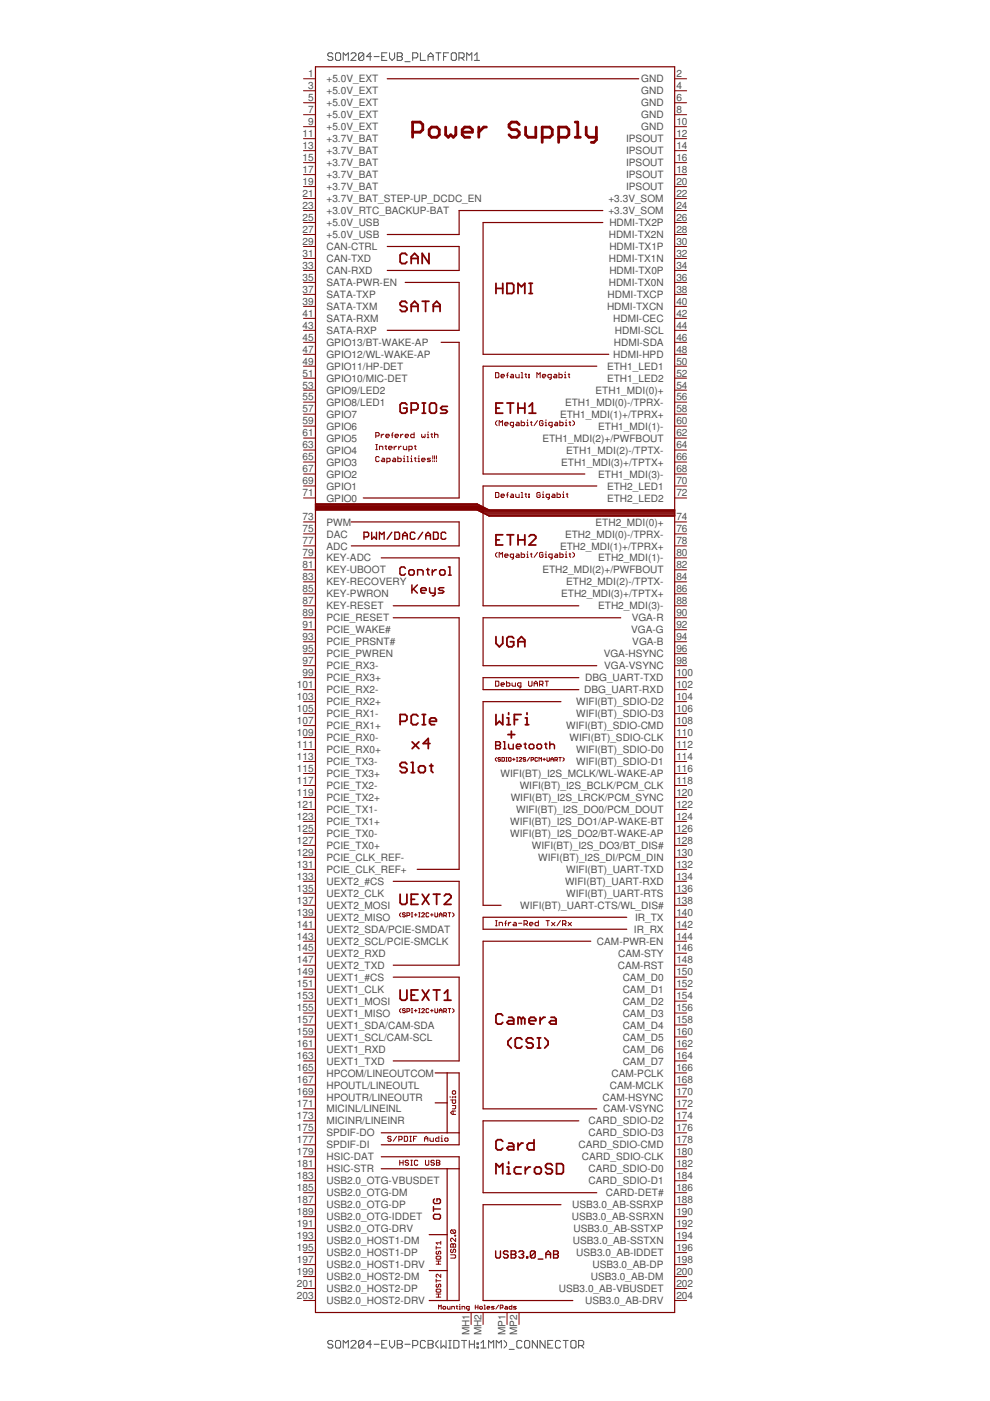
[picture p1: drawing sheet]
<svg xmlns="http://www.w3.org/2000/svg" width="210mm" height="297mm" viewBox="0 0 210 297" stroke-linecap="round" stroke-linejoin="round" font-family="sans-serif">
<g fill="none" stroke="#505050" stroke-width=".21">
<path d="M70.6 11.5l-.3-.3h-.5l-.3 .3v.2l.3 .3h.5l.3 .3v.3l-.3 .2h-.5l-.3-.2M71.4 11.2h.5l.3 .3v1.1l-.3 .2h-.5l-.3-.2v-1.1zM72.8 12.8v-1.6l.5 .5 .6-.5v1.6M74.4 11.5l.3-.3h.5l.3 .3v.2l-1.1 1.1h1.1M77.1 11.5l-.2-.3h-.6l-.3 .3v1.1M77.1 11.5v1.1l-.2 .2h-.6l-.3-.2M77.1 11.5l-1.1 1.1M78.8 12h-1.1l.8-.8v1.6M79.3 12h1.1M80.9 12h.6M82 11.2h-1.1v1.6h1.1M82.6 11.2v1.1l.5 .5 .6-.5v-1.1"/>
<path d="M84.2 11.2h.8l.3 .3v.2l-.3 .3 .3 .3v.3l-.3 .2h-.8zM84.2 12h.8M85.9 13.1h1.1M87.5 12.3h.8l.3-.3v-.5l-.3-.3h-.8v1.6M89.1 11.2v1.6h1.1M90.8 12.8v-1.1l.5-.5 .5 .5v1.1M90.8 12h1M92.4 11.2h1.1M92.9 11.2v1.6M94 12h.6M95.1 11.2h-1.1v1.6M95.7 11.5l.2-.3h.6l.3 .3v1.1l-.3 .2h-.6l-.2-.2z"/>
<path d="M97.3 12.3h.8l.3-.3v-.5l-.3-.3h-.8v1.6M97.9 12.3l.5 .5M99 12.8v-1.6l.5 .5 .5-.5v1.6M100.6 11.7l.5-.5v1.6M100.6 12.8h1.1M70.6 284.5l-.3-.3h-.5l-.3 .3v.2l.3 .3h.5l.3 .3v.3l-.3 .2h-.5l-.3-.2M71.4 284.2h.5l.3 .3v1.1l-.3 .2h-.5l-.3-.2v-1.1zM72.8 285.8v-1.6l.5 .5 .6-.5v1.6M74.4 284.5l.3-.3h.5l.3 .3v.2l-1.1 1.1h1.1M77.1 284.5l-.2-.3h-.6l-.3 .3v1.1M77.1 284.5v1.1l-.2 .2h-.6l-.3-.2M77.1 284.5l-1.1 1.1"/>
<path d="M78.8 285h-1.1l.8-.8v1.6M79.3 285h1.1M80.9 285h.6M82 284.2h-1.1v1.6h1.1M82.6 284.2v1.1l.5 .5 .6-.5v-1.1M84.2 284.2h.8l.3 .3v.2l-.3 .3 .3 .3v.3l-.3 .2h-.8zM84.2 285h.8M85.9 285h1.1M87.5 285.3h.8l.3-.3v-.5l-.3-.3h-.8v1.6M90.2 284.5l-.3-.3h-.5l-.3 .3v1.1l.3 .2h.5l.3-.2M90.8 284.2h.8l.2 .3v.2l-.2 .3 .2 .3v.3l-.2 .2h-.8zM90.8 285h.8"/>
<path d="M92.9 284.2l-.5 .5v.6l.5 .5M93.5 284.2v1.6l.5-.5 .6 .5v-1.6M95.1 284.2h.6M95.1 285.8h.6M95.4 284.2v1.6M96.2 284.2h.8l.3 .3v1.1l-.3 .2h-.8zM97.9 284.2h1M98.4 284.2v1.6M99.5 285h1.1M99.5 284.2v1.6M100.6 284.2v1.6M101.1 284.7h.3v.3h-.3z"/>
<path d="M101.1 285.6h.3v.2h-.3zM102 285.8h1M102 284.7l.5-.5v1.6M103.6 285.8v-1.6l.5 .5 .6-.5v1.6M105.2 285.8v-1.6l.6 .5 .5-.5v1.6M106.8 284.2l.6 .5v.6l-.6 .5M107.9 286.1h1.1M110.7 284.5l-.3-.3h-.5l-.3 .3v1.1l.3 .2h.5l.3-.2M111.5 284.2h.5l.3 .3v1.1l-.3 .2h-.5l-.3-.2v-1.1zM113.9 284.2v1.6l-1-1.6v1.6M115.6 284.2v1.6l-1.1-1.6v1.6M116.1 285h.6"/>
<path d="M117.2 284.2h-1.1v1.6h1.1M118.9 284.5l-.3-.3h-.6l-.2 .3v1.1l.2 .2h.6l.3-.2M119.4 284.2h1.1M120 284.2v1.6M121 284.5l.3-.3h.6l.2 .3v1.1l-.2 .2h-.6l-.3-.2zM122.7 285.3h.8l.3-.3v-.5l-.3-.3h-.8v1.6M123.2 285.3l.6 .5"/>
</g>
<g fill="none" stroke="#800000" stroke-width=".25">
<path d="M66.9 14.2h76.1v264.1h-76.1zM82.1 16.7h53.3M82.1 52.3h15.2v5h-15.2M85.9 59.9h11.4v10.1h-15.2M127.8 44.6h-30.5v5.1h-15.2M127.8 47.2h-25.4v27.9h26.7M93.5 72.6h3.8v33h-20.3M126.5 77.6h-24.1v22.9h21.6M66.9 106.8h34.3l2.5 1.3h39.3M66.9 108.1h34.3l2.5 1.3h39.3M66.9 108h36.6M66.9 107.8h36.2"/>
<path d="M66.9 107.6h35.7M66.9 107.4h35.3M66.9 107.1h34.8M66.9 106.9h34.4M74.5 110.7h22.8v5h-22.8M80.8 118.3h16.5v10.1h-13.9M101.4 108.3h41.6M101.9 108.5h41.1M102.3 108.7h40.7M102.8 108.9h40.2M103.2 109.2h39.8M103.7 109.4h39.3"/>
<path d="M126.5 103h-24.1v25.4h20.3M83.4 131h13.9v53.3h-8.8M131.6 131h-29.2v10.1h24.1M118.9 148.8h-16.5v43.1h3.8M122.7 143.7h-20.3v2.5h20.3M83.4 186.9h13.9v17.7h-13.9M125.3 199.6h-22.9v35.5h24.1M132.9 194.5h-30.5v2.5h30.5M83.4 207.2h13.9v17.7h-13.9M92.3 227.5h5v15.2h-16.5M92.3 233.8h2.5M94.8 227.5v12.7"/>
<path d="M122.7 237.6h-20.3v15.3h24.1M80.8 245.3h16.5v30.4h-6.3M80.8 240.2h16.5M80.8 247.8h16.5M94.8 247.8v27.9M118.9 255.4h-16.5v20.3h19.1M91 269.4h3.8M91 261.8h3.8"/>
</g>
<g fill="none" stroke="#800000" stroke-width=".59">
<path d="M87.5 28h1.6l.5-.5v-1.1l-.5-.5h-1.6v3.2M91.5 26.9h1.1l.5 .6v1.1l-.5 .5h-1.1l-.5-.5v-1.1zM94.5 26.9v1.7l.5 .5 .6-.5 .5 .5 .5-.5v-1.7M98 28h2.2v-.5l-.6-.6h-1.1l-.5 .6v1.1l.5 .5h1.1M101.5 26.9v2.2M103.1 26.9h-.5l-1.1 1.1M110.1 26.4l-.5-.5h-1.1l-.6 .5v.5l.6 .6h1.1l.5 .5v.6l-.5 .5h-1.1l-.6-.5M111.4 26.9v1.7l.6 .5h1.6v-2.2M115 29.1h1.6l.5-.5v-1.1l-.5-.6h-1.6v3.3M118.4 29.1h1.7l.5-.5v-1.1l-.5-.6h-1.7v3.3M122 25.9h.5v3.2M122 29.1h1"/>
<path d="M124.3 26.9v1.7l.5 .5h1.6M126.4 26.9v2.7l-.5 .6h-.5"/>
</g>
<g fill="none" stroke="#800000" stroke-width=".38">
<path d="M86.3 54.1l-.4-.4h-.7l-.4 .4v1.4l.4 .4h.7l.4-.4M87.2 55.9v-1.5l.7-.7 .7 .7v1.5M87.2 54.8h1.4M91 53.7v2.2l-1.5-2.2v2.2M86.3 64.2l-.4-.3h-.7l-.4 .3v.4l.4 .4h.7l.4 .3v.4l-.4 .3h-.7l-.4-.3M87.2 66v-1.4l.7-.7 .7 .7v1.4M87.2 65h1.4M89.5 63.9h1.5M90.2 63.9v2.1M91.9 65h1.4M91.9 66v-1.4l.7-.7 .7 .7v1.4M105.2 60.1v2.1"/>
<path d="M105.2 61.2h1.4M106.6 60.1v2.1M107.5 60.1h1.1l.3 .3v1.5l-.3 .3h-1.1zM109.8 62.2v-2.1l.8 .7 .7-.7v2.1M112.2 62.2h.7M112.2 60.1h.7M112.5 60.1v2.1M86.3 85.8l-.4-.4h-.7l-.4 .4v1.4l.4 .4h.7l.4-.4v-.7h-.7M87.2 86.9h1.1l.3-.4v-.7l-.3-.4h-1.1v2.2M89.5 85.4h.7M89.5 87.6h.7M89.9 85.4v2.2"/>
<path d="M91.4 85.4h.8l.3 .4v1.4l-.3 .4h-.8l-.3-.4v-1.4zM94.8 86.2h-1l-.4 .3 .4 .4h.7l.3 .3-.3 .4h-1.1M105.2 86.5h.7M106.6 85.4h-1.4v2.2h1.4M107.5 85.4h1.4M108.2 85.4v2.2M109.8 85.4v2.2M109.8 86.5h1.5M111.3 85.4v2.2M112.2 87.6h1.4M112.2 86.2l.7-.8v2.2M105.2 114.5h.7"/>
<path d="M106.6 113.4h-1.4v2.1h1.4M107.5 113.4h1.4M108.2 113.4v2.1M109.8 113.4v2.1M109.8 114.5h1.5M111.3 113.4v2.1M112.2 113.7l.3-.3h.7l.4 .3v.4l-1.4 1.4h1.4M105.2 135v1.4l.7 .7 .7-.7v-1.4M108.9 135.3l-.3-.3h-.8l-.3 .3v1.5l.3 .3h.8l.3-.3v-.7h-.7M109.8 137.1v-1.4l.8-.7 .7 .7v1.4M109.8 136.1h1.5M84.8 152.9h1.1l.4-.3v-.8l-.4-.3h-1.1v2.1"/>
<path d="M87.4 157.3l1.4 1.4M88.6 151.8l-.3-.3h-.8l-.3 .3v1.5l.3 .3h.8l.3-.3M88.8 157.3l-1.4 1.4M89.5 151.5h.7M89.5 153.6h.7M89.9 151.5v2.1M91.1 152.9h1.4v-.3l-.3-.4h-.8l-.3 .4v.7l.3 .3h.8M91.2 157.6h-1.5l1.1-1v2.1M105.2 151.5v2.1l.7-.7 .7 .7v-2.1M107.5 153.6h.7M107.5 152.2h.3v1.4M107.7 155.7h1.4"/>
<path d="M107.8 151.1v.4M108.4 155v1.5M109.1 152.6h.7M110.5 151.5h-1.4v2.1M111.4 153.6h.7M111.4 152.2h.3v1.4M111.7 151.1v.4M86.3 162l-.4-.4h-.7l-.4 .4v.4l.4 .3h.7l.4 .4v.3l-.4 .4h-.7l-.4-.4M87.2 161.6h.3v2.2M87.2 163.8h.7M88.7 162.7l.4-.3h.7l.4 .3v.7l-.4 .4h-.7l-.4-.4zM91.1 162.4h.7"/>
<path d="M91.4 162v1.4l.4 .4M84.8 189.6v1.8l.4 .3h.7l.4-.3v-1.8M87.2 190.7h.7M88.6 189.6h-1.4v2.1h1.4M89.5 189.6l1.5 2.1M91 189.6l-1.5 2.1M91.9 189.6h1.4M92.6 189.6v2.1M94.2 189.9l.4-.3h.7l.3 .3v.4l-1.4 1.4h1.4M84.8 209.9v1.8l.4 .4h.7l.4-.4v-1.8M87.2 211h.7M88.6 209.9h-1.4v2.2h1.4"/>
<path d="M89.5 209.9l1.5 2.2M91 209.9l-1.5 2.2M91.9 209.9h1.4M92.6 209.9v2.2M94.2 212.1h1.4M94.2 210.6l.7-.7v2.2M106.6 215.3l-.4-.3h-.7l-.3 .3v1.5l.3 .3h.7l.4-.3M107.8 215.7h.8l.3 .3v1.1h-1.1l-.3-.3 .3-.4h1.1M110.6 216l-.4-.3h-.4v1.4M110.6 216l.3-.3 .4 .3v1.1M110.6 216v1.1M112.2 216.4h1.4v-.4l-.4-.3h-.7l-.3 .3v.8l.3 .3h.7"/>
<path d="M114.5 215.7v1.4M115.6 215.7h-.4l-.7 .7M116.8 215.7h.7l.4 .3v1.1h-1.1l-.3-.3 .3-.4h1.1M108.4 220l-.7 .8v.7l.7 .7M110.7 220.4l-.4-.4h-.7l-.4 .4v1.4l.4 .4h.7l.4-.4M113 220.4l-.3-.4h-.7l-.4 .4v.4l.4 .3h.7l.3 .4v.3l-.3 .4h-.7l-.4-.4M113.9 220h.7M113.9 222.2h.7M114.3 220v2.2M115.5 220l.7 .8v.7l-.7 .7M105.2 248.9v-2.2l.7 .7 .7-.7v2.2M106.6 242l-.4-.4h-.7l-.3 .4v1.4l.3 .4h.7l.4-.4"/>
<path d="M107.5 247.4h.3v1.5M107.5 248.9h.7M107.8 242.4h.8l.3 .3v1.1h-1.1l-.3-.4 .3-.3h1.1M107.8 246.4v.3M109.8 242.4v1.4M110.5 247.4h-1.1l-.3 .4v.7l.3 .4h1.1M110.9 242.4h-.3l-.8 .7M111.4 247.4v1.5M112.5 247.4h-.4l-.7 .8M113.2 241.6v2.2h-1.1l-.3-.4v-.7l.3-.3h1.1M113.7 247.4h.7l.4 .4v.7l-.4 .4h-.7l-.4-.4v-.7zM117.1 247.1l-.3-.4h-.8l-.3 .4v.3l.3 .4h.8l.3 .4v.3l-.3 .4h-.8l-.3-.4"/>
<path d="M118 246.7h1.1l.3 .4v1.4l-.3 .4h-1.1z"/>
</g>
<g fill="none" stroke="#800000" stroke-width=".21">
<path d="M64.3 16.7h2.6M64.3 19.2h2.6M143 16.7h2.6M143 19.2h2.6M64.3 21.8h2.6M64.3 24.3h2.6M64.3 26.9h2.6M64.3 29.4h2.6M64.3 31.9h2.6M64.3 34.5h2.6M64.3 37h2.6M64.3 39.6h2.6"/>
<path d="M143 21.8h2.6M143 24.3h2.6M143 26.9h2.6M143 29.4h2.6M143 31.9h2.6M143 34.5h2.6M143 37h2.6M143 39.6h2.6M64.3 42.1h2.6M64.3 44.6h2.6M64.3 47.2h2.6M64.3 49.7h2.6"/>
<path d="M64.3 52.3h2.6M64.3 54.8h2.6M64.3 57.3h2.6M64.3 59.9h2.6M143 42.1h2.6M143 44.6h2.6M143 47.2h2.6M143 49.7h2.6M143 52.3h2.6M143 54.8h2.6M143 57.3h2.6M143 59.9h2.6"/>
<path d="M64.3 62.4h2.6M64.3 65h2.6M64.3 67.5h2.6M64.3 70h2.6M64.3 72.6h2.6M64.3 75.1h2.6M64.3 77.6h2.6M105.1 79h.5l.2 .2v.7l-.2 .2h-.5zM106.2 79.7h.7l-.1-.3h-.4l-.2 .1 .2 .6h.4M107.4 79.5h.4M107.8 79l-.2 .2v.9M108.4 79.4h.3l.2 .1v.6h-.5l-.2-.2 .2-.2h.5"/>
<path d="M109.3 79.4v.5l.2 .2h.6v-.7M110.5 79h.2v1.1M111.3 79.4h.4M111.5 79.2v.7l.2 .2M112.1 79.4h.1v.1h-.1zM112.1 79.9h.1v.2h-.1zM115 79.7h.7l-.2-.3h-.3l-.2 .1 .2 .6h.3M117.5 79.4h.4l.1 .1v.6h-.5l-.2-.2 .2-.2h.5M118.5 79v1.1h.5l.2-.6-.2-.1h-.5M119.7 79.4h.1v.7M119.8 78.8v.2M120.5 79.4h.3"/>
<path d="M120.6 79.2v.7l.2 .2M143 62.4h2.6M143 65h2.6M143 67.5h2.6M143 70h2.6M143 72.6h2.6M143 75.1h2.6M143 77.6h2.6M64.3 80.2h2.6M64.3 82.7h2.6M64.3 85.3h2.6M64.3 87.8h2.6"/>
<path d="M64.3 90.3h2.6M64.3 92.9h2.6M64.3 95.4h2.6M64.3 98h2.6M79.7 92.4h.5l.2-.2v-.3l-.2-.2h-.5v1.1M79.7 95.3h.3M79.7 94.3h.3M79.9 94.3v1M80.4 97l-.2-.2h-.3l-.2 .2v.7l.2 .2h.3l.2-.2M80.5 95.3v-.7h.5l.2 .2v.5M80.8 92.1v.7M81 97.2h.4l.2 .1v.6h-.6l-.2-.2 .2-.2h.6"/>
<path d="M81.4 92.1l-.6 .3M81.6 94.6h.4M81.8 92.4h.7l-.1-.3-.6 .1v.4l.2 .2h.4M81.8 94.4v.7l.2 .2M82 97.9h.5l.2-.2v-.4l-.2-.1h-.5v1M82.4 95h.7l-.2-.4h-.3l-.2 .2 .2 .5h.3M83 92.2h.3M83.3 91.7l-.1 .2v.9M83.4 97.2h.3l.2 .1v.6h-.5l-.2-.2 .2-.2h.5M83.6 94.6v.7M83.8 92.4h.7l-.2-.3-.5 .1v.4l.1 .2h.4M84.1 94.6l-.5 .4"/>
<path d="M84.3 96.8v1.1h.6l.2-.2v-.4l-.2-.1h-.6M84.5 94.6v.7M84.9 92.1v.7M85.1 94.6l-.6 .4M85.5 92.1h-.2l-.4 .3M85.5 97.2h.2v.7M85.5 97.9h.4M85.5 94.6v.5l.2 .2h.5v-.7M85.7 96.6v.2M85.9 92.4h.7l-.2-.3h-.3l-.2 .1 .2 .6h.3M86.3 96.8h.2v1.1M86.3 97.9h.4"/>
<path d="M86.7 95.3h.5l.2-.2v-.3l-.2-.2h-.5v1.1M87.1 97.2h.1v.7M87.1 97.9h.3M87.2 96.6v.2M87.8 91.7v1.1h-.6l-.1-.6 .1-.1h.6M87.9 97.2h.3M87.9 94.6h.3M88 94.4v.7l.2 .2M88 97v.7l.2 .2M88.6 97.9h.4M88.6 97.2h.2v.7M88.8 96.6v.2"/>
<path d="M89.4 92.1v.5l.2 .2 .2-.2 .2 .2 .1-.2v-.5M89.4 97.5h.7l-.1-.3-.6 .1v.4l.2 .2h.4M90.6 92.1h.2v.7M90.6 92.8h.3M90.8 91.5v.2M91.3 97.2h-.5l-.2 .1 .7 .4-.2 .2h-.5M91.4 92.1h.3M91.5 91.9v.7l.2 .2M91.8 96.6v.7M91.8 97.7v.2M92.1 92.2l.6-.1 .2 .1v.6M92.1 91.7v1.1"/>
<path d="M92.1 96.6v.7M92.1 97.7v.2M92.5 96.6v.7M92.5 97.7v.2M105.4 89.2l-.3 .3v.4l.3 .4M105.8 90.3v-1.1l.4 .3 .4-.3v1.1M107 89.9h.7l-.2-.4h-.3l-.2 .2 .2 .6h.3M108.9 90.3h-.5l-.2-.2v-.4l.2-.2h.5v.9l-.4 .2M109.5 89.5l.6 .2v.6h-.6l-.2-.2 .2-.2h.6M110.5 89.2v1.1h.6l.1-.6-.1-.2h-.6M110.5 80.1h.4M111.7 89.5h.2v.8"/>
<path d="M111.7 90.3h.3M111.9 89v.2M112.5 89.5h.3M112.6 89.4v.7l.2 .2M113.8 80.1v-1.1l.4 .4 .3-.4v1.1M114 89.2l-.8 1.1M115.1 89.4l-.1-.2h-.4l-.2 .2v.7l.2 .2h.4l.1-.6h-.3M115.6 90.3h.3M115.6 89.5h.2v.8M115.8 89v.2M116.9 80.1h-.5l-.2-.2v-.4l.2-.1h.5v.9l-.4 .1M117.1 90.3h-.6l-.1-.2v-.4l.1-.2h.6v.9l-.4 .2"/>
<path d="M117.7 89.5h.4l.1 .2v.6h-.5l-.2-.2 .2-.2h.5M118.7 89.2v1.1h.5l.2-.6-.2-.2h-.5M119.7 80.1h.3M119.9 90.3h.3M119.9 89.5h.1v.8M120 89v.2M120.6 89.5h.4M120.8 89.4v.7l.2 .2M121.4 89.2l.4 .3v.4l-.4 .4M143 80.2h2.6M143 82.7h2.6M143 85.3h2.6"/>
<path d="M143 87.8h2.6M143 90.3h2.6M143 92.9h2.6M143 95.4h2.6M143 98h2.6M64.3 100.5h2.6M64.3 103h2.6M64.3 105.6h2.6M64.3 110.7h2.6M64.3 113.2h2.6M64.3 115.7h2.6M64.3 118.3h2.6"/>
<path d="M105.1 104.4h.5l.2 .2v.7l-.2 .2h-.5zM105.4 117.1l-.3 .4v.3l.3 .4M105.8 118.2v-1.1l.4 .4 .4-.4v1.1M106.2 105.1h.7l-.1-.3h-.4l-.2 .1v.4l.2 .2h.4M107 117.8h.7l-.2-.3h-.3l-.2 .1v.4l.2 .2h.3M107.4 104.9h.4M107.8 104.4l-.2 .2v.9M108.4 104.8h.3l.2 .1v.6h-.5l-.2-.2 .2-.2h.5M108.9 118.2h-.5l-.2-.2v-.4l.2-.1h.5v.9l-.4 .1M109.3 104.8v.5l.2 .2h.6v-.7M109.5 117.5l.6 .1v.6h-.6l-.2-.2 .2-.2h.6M110.5 117.1v1.1h.6l.1-.2v-.4l-.1-.1h-.6"/>
<path d="M110.5 104.4h.2v1.1M110.5 105.5h.4M111.3 104.8h.4M111.5 104.6v.7l.2 .2M111.7 117.5h.2v.7M111.7 118.2h.3M111.9 116.9v.2M112.1 104.8h.1v.1h-.1zM112.1 105.3h.1v.2h-.1zM112.5 117.5h.3M112.6 117.3v.7l.2 .2M114 117.1l-.8 1.1"/>
<path d="M114.5 104.6l-.1-.2h-.4l-.2 .2v.7l.2 .2h.4l.1-.2v-.4h-.3M115 105.5h.4M115 104.8h.2v.7M115.1 117.3l-.1-.2-.6 .2v.7l.6 .2 .1-.2v-.4h-.3M115.2 104.2v.2M115.6 117.5h.2v.7M115.6 118.2h.3M115.8 116.9v.2M116.5 105.5h-.5l-.2-.2v-.4l.2-.1h.5v.9l-.4 .1M117.1 118.2h-.6l-.1-.2v-.4l.1-.1h.6v.9l-.4 .1M117.1 104.8l.6 .1v.6h-.6l-.2-.2 .2-.2h.6M117.7 117.5h.4l.1 .1v.6h-.5l-.2-.2 .2-.2h.5"/>
<path d="M118.1 104.4v1.1h.5l.2-.2v-.4l-.2-.1h-.5M118.7 117.1v1.1h.5l.2-.2v-.4l-.2-.1h-.5M119.3 105.5h.3M119.3 104.8h.2v.7M119.5 104.2v.2M119.9 117.5h.1v.7M119.9 118.2h.3M120 116.9v.2M120.1 104.8h.3M120.2 104.6v.7l.2 .2M120.6 117.5h.4M120.8 117.3v.7l.2 .2"/>
<path d="M121.4 117.1l.4 .4v.3l-.4 .4M143 100.5h2.6M143 103h2.6M143 105.6h2.6M143 110.7h2.6M143 113.2h2.6M143 115.7h2.6M143 118.3h2.6M64.3 120.8h2.6M64.3 123.4h2.6M64.3 125.9h2.6M64.3 128.4h2.6"/>
<path d="M64.3 131h2.6M64.3 133.5h2.6M64.3 136.1h2.6M64.3 138.6h2.6M143 120.8h2.6M143 123.4h2.6M143 125.9h2.6M143 128.4h2.6M143 131h2.6M143 133.5h2.6M143 136.1h2.6M143 138.6h2.6"/>
<path d="M64.3 141.1h2.6M64.3 143.7h2.6M64.3 146.2h2.6M64.3 148.8h2.6M64.3 151.3h2.6M64.3 153.8h2.6M64.3 156.4h2.6M64.3 158.9h2.6M105.1 144.4h.5l.2 .2v.7l-.2 .2h-.5zM106.2 145.1h.7l-.1-.3h-.4l-.2 .1v.4l.2 .2h.4M107.4 144.4v1.1h.5l.2-.2v-.4l-.2-.1h-.5M108.6 144.8v.5l.2 .2h.5v-.7"/>
<path d="M110.4 145.5h-.5l-.2-.2v-.4l.2-.1h.5v.9l-.3 .1M112.1 144.4v.9l.1 .2 .6-.2v-.9M113.2 145.5v-.7l.4-.4 .4 .4v.7M113.2 144.9h.8M114.4 145.1h.6l.1-.2v-.3l-.1-.2h-.6v1.1M114.8 145.1l.3 .4M115.6 144.4h.7M115.9 144.4v1.1M143 141.1h2.6M143 143.7h2.6M143 146.2h2.6M143 148.8h2.6"/>
<path d="M143 151.3h2.6M143 153.8h2.6M143 156.4h2.6M143 158.9h2.6M64.3 161.5h2.6M64.3 164h2.6M64.3 166.5h2.6M64.3 169.1h2.6M64.3 171.6h2.6M64.3 174.2h2.6M64.3 176.7h2.6M64.3 179.2h2.6"/>
<path d="M105.3 160.6l-.3 .3v.2l.3 .3M106.1 160.7l-.1-.1-.4 .1 .1 .3 .4 .1-.1 .3-.4-.1M106.4 160.6l.6 .1-.2 .7h-.4zM107.3 160.6h.2M107.3 161.4h.2M107.4 160.6v.8M107.8 160.7l.2-.1 .4 .1-.2 .7-.4-.1zM108.7 161h.5M108.9 160.7v.6M109.5 160.6h.3M109.5 161.4h.3M109.6 160.6v.8"/>
<path d="M110.1 160.7l.1-.1 .4 .1-.5 .7h.5M111.4 160.7l-.1-.1-.4 .1 .1 .3 .4 .1-.1 .3-.4-.1M112.3 160.6l-.5 .8M112.6 161.1l.5-.1-.1-.4h-.4v.8M114 160.7l-.2-.1-.4 .1v.6l.2 .1 .4-.1M114.3 161.4v-.8l.3 .3 .2-.3v.8M115.1 161h.6M115.4 160.7v.6M116 160.6l.1 .8 .4-.1v-.7M116.8 161h.5M116.8 161.4v-.5l.3-.3 .2 .3v.5M117.6 161.1h.4l.2-.4-.6-.1v.8"/>
<path d="M117.9 161.1l.3 .3M118.5 160.6h.5M118.7 160.6v.8M119.3 160.6l.3 .3v.2l-.3 .3M143 161.5h2.6M143 164h2.6M143 166.5h2.6M143 169.1h2.6M143 171.6h2.6M143 174.2h2.6M143 176.7h2.6M143 179.2h2.6"/>
<path d="M64.3 181.8h2.6M64.3 184.3h2.6M64.3 186.9h2.6M64.3 189.4h2.6M64.3 191.9h2.6M64.3 194.5h2.6M64.3 197h2.6M64.3 199.6h2.6M85 193.5l-.3 .3v.3l.3 .3M85.9 193.7l-.1-.2-.5 .2 .2 .3 .4 .1-.1 .3-.5-.2M86.3 194.1h.4l.2-.4-.2-.2h-.4v.9M87.2 193.5h.3"/>
<path d="M87.2 194.4h.3M87.4 193.5v.9M87.8 194h.6M88.1 193.7v.5M88.8 193.5h.3M88.8 194.4h.3M88.9 193.5v.9M89.4 193.7l.2-.2 .4 .2-.6 .7h.6M90.9 193.7l-.1-.2-.5 .2v.5l.2 .2 .4-.2M91.3 194h.5M91.6 193.7v.5M92.2 193.5v.7l.2 .2 .4-.2v-.7"/>
<path d="M93.1 194h.6M93.1 194.4v-.6l.3-.3 .3 .3v.6M94.1 194.1h.4l.2-.4-.2-.2h-.4v.9M94.4 194.1l.3 .3M95 193.5h.6M95.3 193.5v.9M95.9 193.5l.3 .3v.3l-.3 .3M105.1 196.3h.3M105.1 195.2h.3M105.2 195.2v1.1M105.8 196.3v-.7h.6l.2 .1v.6M107 195.7h.4"/>
<path d="M107.4 195.2l-.2 .2v.9M107.8 195.6v.7M108.3 195.6l-.5 .3M108.9 195.6h.4l.2 .1v.6h-.6l-.1-.2 .1-.2h.6M109.9 195.7h.7M111.1 195.9h.5l.2-.2v-.3l-.2-.2h-.5v1.1M111.5 195.9l.3 .4M112.3 195.9h.7l-.2-.3h-.3l-.2 .1v.4l.2 .2h.3M114.2 195.2v1.1h-.6l-.2-.2v-.4l.2-.1h.6M115.8 195.2h.7M116.1 195.2v1.1M116.9 195.6l.8 .7"/>
<path d="M117.7 195.6l-.8 .7M118.8 195.2l-.7 1.1M119.3 195.9h.5l.2-.2-.2-.5h-.5v1.1M119.6 195.9l.4 .4M120.5 195.6l.7 .7M121.2 195.6l-.7 .7M143 181.8h2.6M143 184.3h2.6M143 186.9h2.6M143 189.4h2.6M143 191.9h2.6M143 194.5h2.6"/>
<path d="M143 197h2.6M143 199.6h2.6M64.3 202.1h2.6M64.3 204.6h2.6M64.3 207.2h2.6M64.3 209.7h2.6M64.3 212.3h2.6M64.3 214.8h2.6M64.3 217.3h2.6M64.3 219.9h2.6M85 213.8l-.3 .3v.3l.3 .3M85.9 214l-.1-.2-.5 .2 .2 .3 .4 .1-.1 .3-.5-.1"/>
<path d="M86.3 214.4h.4l.2-.4-.2-.2h-.4v.9M87.2 213.8h.3M87.2 214.7h.3M87.4 213.8v.9M87.8 214.3h.6M88.1 214v.6M88.8 213.8h.3M88.8 214.7h.3M88.9 213.8v.9M89.4 214l.2-.2 .4 .2-.6 .7h.6M90.9 214l-.1-.2-.5 .2v.6l.2 .1 .4-.1M91.3 214.3h.5"/>
<path d="M91.6 214v.6M92.2 213.8v.8l.2 .1 .4-.1v-.8M93.1 214.7v-.6l.3-.3 .3 .3v.6M93.1 214.3h.6M94.1 214.4h.4l.2-.4-.2-.2h-.4v.9M94.4 214.4l.3 .3M95 213.8h.6M95.3 213.8v.9M95.9 213.8l.3 .3v.3l-.3 .3M143 202.1h2.6M143 204.6h2.6M143 207.2h2.6"/>
<path d="M143 209.7h2.6M143 212.3h2.6M143 214.8h2.6M143 217.3h2.6M143 219.9h2.6M64.3 235.1h2.6M64.3 222.4h2.6M64.3 224.9h2.6M64.3 227.5h2.6M64.3 230h2.6M64.3 232.6h2.6M64.3 237.6h2.6"/>
<path d="M95.4 232.6h.1M95.5 233.2h1.1v.6l-.2 .1h-.3l-.2-.1v-.6M95.9 234.4h.7v.5l-.2 .2h-.5M96.1 235.6v.7M96.1 231.3h.3l.2 .2v.3l-.2 .2h-.3l-.2-.2zM96.6 235.6h-.7l-.4 .3 .4 .4h.7M96.6 232.4v.4M96.6 232.6h-.7v.2M143 235.1h2.6M143 222.4h2.6M143 224.9h2.6M143 227.5h2.6"/>
<path d="M143 230h2.6M143 232.6h2.6M143 237.6h2.6M64.3 240.2h2.6M64.3 242.7h2.6M64.3 245.3h2.6M64.3 247.8h2.6M64.3 250.3h2.6M64.3 252.9h2.6M64.3 255.4h2.6M64.3 258h2.6M82.9 241.1l-.2-.2-.5 .2 .2 .3h.3l.2 .2-.2 .4-.5-.2"/>
<path d="M84.1 240.9l-.7 1.1M84.6 241.6h.5l.2-.2v-.3l-.2-.2h-.5v1.1M84.8 246v1.1M84.8 246.5h.7M85.5 246v1.1M85.7 240.9h.6l.1 .2v.7l-.1 .2h-.6zM86.6 246.2l-.2-.2-.5 .2 .2 .3h.3l.2 .2-.2 .4-.5-.2M86.9 240.9h.3M86.9 242h.3M87.1 240.9v1.1M87.1 246h.3M87.1 247.1h.3"/>
<path d="M87.3 246v1.1M87.7 241.4h.3M88.4 240.9h-.7v1.1M88.6 246.2l-.2-.2-.5 .2v.7l.2 .2h.3l.2-.2M90 241.4h.7M90 242v-.7l.4-.4 .3 .4v.7M90.2 246v.9l.2 .2h.3l.2-.2v-.9M91.2 241.3v.5l.2 .2h.5v-.7M92.1 246.2l-.2-.2h-.4l-.1 .2 .1 .3h.4l.2 .2-.2 .4h-.4l-.1-.2M92.5 246.5h.6M92.5 246h.6l.2 .2-.2 .3 .2 .4-.2 .2h-.6zM93 240.9v1.1h-.5l-.1-.2v-.4l.1-.1h.5"/>
<path d="M93.5 242h.4M93.5 241.3h.2v.7M93.7 240.7v.2M94.5 241.3h.3l.2 .1v.4l-.2 .2h-.3l-.2-.2v-.4zM143 240.2h2.6M143 242.7h2.6M143 245.3h2.6M143 247.8h2.6M143 250.3h2.6M143 252.9h2.6M143 255.4h2.6M143 258h2.6"/>
<path d="M64.3 265.6h2.6M64.3 260.5h2.6M64.3 263h2.6M64.3 268.1h2.6M64.3 270.7h2.6M64.3 273.2h2.6M64.3 275.7h2.6M92.5 268h1M92.5 267.4h1M92.5 264.2v.7M92.5 266.5l.1-.2h.7l.2 .2v.3l-.2 .2h-.7l-.1-.2zM92.5 271.2v.7"/>
<path d="M92.5 273.5l.1-.2h.7l.2 .2v.3l-.2 .2h-.7l-.1-.2zM92.5 264.6h1M92.5 275h1M92.5 274.4h1M92.5 271.5h1M92.6 265.3l-.1 .5 .3 .1 .2-.1v-.3l.3-.2 .2 .2v.3l-.2 .1M92.6 272.3l-.1 .5 .3 .1 .2-.1v-.4l.3-.1 .2 .1v.4l-.2 .1M93 267.4v.6M93 274.4v.6M93 277.6v-.9l.3 .3 .3-.3v.9M93.5 270.2v.6l-.9-.6-.1 .1 .1 .5M93.5 263.2v.6"/>
<path d="M93.5 263.5h-1l.3 .3M94.1 277l.4 .1-.2 .5-.4-.2zM94.8 277v.4l.2 .2h.4v-.6M95.5 266h.9l.2 .2v.4l-.2 .1h-.9M95.7 264.9l-.2 .5 .4 .2 .2-.2v-.4l.3-.1 .2 .1v.4l-.2 .2M95.7 260.8h.7l.2 .2-.2 .5M95.7 263.7l.4 .2 .3-.2 .2 .2v.5h-1.1v-.5zM95.7 260.8l-.2 .2 .2 .5h.7M95.7 260.8l.7 .7M95.8 277.6v-.6h.4l.2 .6M96.1 263.9v.5M96.4 261.9h.2v.2h-.2z"/>
<path d="M96.6 262.5v.7l-.7-.7-.4 .2 .2 .5M96.7 277h.3M96.9 276.8v.6l.1 .2M97.3 277.6h.3M97.3 277h.2v.6M97.5 276.6v.1M98 277.6v-.6h.4l.2 .1v.5M99.5 277.6l-.6-.2 .1-.4h.5v.7l-.3 .2M99.9 278.3v2.5M100.8 276.7v.9M100.8 277.1h.5M101.3 276.7v.9"/>
<path d="M101.7 277.1l.4-.1 .2 .4-.4 .2zM102.4 278.3v2.5M102.6 277.6h.3M102.6 276.7h.2v.9M103.3 277.3h.5l-.1-.3-.4 .1v.3l.4 .2M104.8 277h-.4l-.2 .1 .6 .3-.6 .2M105.7 276.7l-.6 .9M106.1 277.3h.4l.1-.2-.1-.4h-.4v.9M107.1 277l.5 .1v.5h-.5l-.1-.2 .1-.1h.5M107.5 278.3v2.5M108.5 276.7v.9l-.6-.2 .2-.4h.4M109.5 277h-.5l-.1 .1 .6 .3-.6 .2"/>
<path d="M110 278.3v2.5M143 265.6h2.6M143 260.5h2.6M143 263h2.6M143 268.1h2.6M143 270.7h2.6M143 273.2h2.6M143 275.7h2.6"/>
</g>
<g fill="none" stroke="#800000" stroke-width=".3">
<path d="M77.2 113.8h.7l.3-.2v-.5l-.3-.3h-.7v1.5M78.8 112.8v1.5l.5-.5 .5 .5v-1.5M80.5 114.3v-1.5l.4 .5 .5-.5v1.5M83.1 112.8l-1 1.5M83.7 112.8h.8l.2 .3v1l-.2 .2h-.8zM85.4 114.3v-1l.5-.5 .5 .5v1M85.4 113.6h1M88 113.1l-.3-.3h-.5l-.2 .3v1l.2 .2h.5l.3-.2M89.6 112.8l-1 1.5M90.3 113.6h1M90.3 114.3v-1l.5-.5 .5 .5v1M91.9 112.8h.7l.3 .3v1l-.3 .2h-.7z"/>
<path d="M94.5 113.1l-.2-.3h-.5l-.3 .3v1l.3 .2h.5l.2-.2M105.1 157.3h.8l.2 .2v.3l-.2 .2 .2 .3v.2l-.2 .3h-.8zM105.1 158h.8M106.7 157.3h.3v1.5M106.7 158.8h.5M107.8 157.8v.7l.3 .3h.7v-1M109.5 158.3h1v-.3l-.3-.2h-.5l-.2 .2v.5l.2 .3h.5M111.1 157.8h.5M111.4 157.5v1l.2 .3M112.2 158l.2-.2h.5l.3 .2v.5l-.3 .3h-.5l-.2-.3zM113.8 158l.3-.2h.5l.2 .2v.5l-.2 .3h-.5l-.3-.3zM115.5 157.8h.5"/>
<path d="M115.7 157.5v1l.3 .3M116.6 158l.2-.2h.5l.3 .2v.8M116.6 157.3v1.5M91.9 255.8v1M91.9 256.3h1.5M92.1 254.2l-.2 .2v.5l.2 .3h1.1l.2-.3v-.5l-.2-.2h-.6v.5M92.1 257.5h1.1l.2 .2v.5l-.2 .3h-1.1l-.2-.3v-.5zM105.1 265.2v1.3l.2 .2h.6l.2-.2v-1.3M107.7 265.5l-.2-.3h-.5l-.3 .3v.2l.3 .3h.5l.2 .2v.3l-.2 .2h-.5l-.3-.2M108.4 265.2h.7l.3 .3v.2l-.3 .3 .3 .2v.3l-.3 .2h-.7zM108.4 266h.7M110 265.5l.3-.3h.5l.2 .3v.2l-.2 .3"/>
<path d="M110.5 266h.3M110.8 266l.2 .2v.3l-.2 .2h-.5l-.3-.2M111.7 266.5h.2v.2h-.2zM113.5 265.5v1l-.3 .2h-.5l-.2-.2M113.5 265.5l-.3-.3h-.5l-.2 .3v1M113.5 265.5l-1 1M114.1 267h1M115.7 266h1M115.7 266.7v-1l.5-.5 .5 .5v1M117.4 265.2h.7l.3 .3-.3 .5 .3 .5-.3 .2h-.7zM117.4 266h.7"/>
</g>
<g fill="none" stroke="#800000" stroke-width=".32">
<path d="M86 120.5l-.3-.3h-.6l-.3 .3v1.1l.3 .3h.6l.3-.3M86.7 121.1l.3-.3h.5l.3 .3v.5l-.3 .3h-.5l-.3-.3zM87.3 124v1.8M87.6 124.9l.9 .9M88.5 124l-1.2 1.2M88.5 121.9v-1.1h.9l.3 .3v.8M89.2 125.2h1.2v-.3l-.3-.3h-.6l-.3 .3v.6l.3 .3h.6M90.4 120.8h.6M90.7 120.5v1.1l.3 .3M91.1 124.6v.9l.3 .3h.8M91.7 120.8v1.1M92.2 124.6v1.4l-.3 .3h-.2"/>
<path d="M92.5 120.8h-.3l-.5 .6M93.2 121.1l.3-.3h.6l.3 .3v.5l-.3 .3h-.6l-.3-.3zM94.1 124.6h-.9l-.3 .3 .3 .3h.6l.3 .3-.3 .3h-.9M95.1 120.2h.3v1.7M95.1 121.9h.6"/>
</g>
<g font-size="2.1" fill="#505050">
<text x="65.3" y="16.3">1</text>
<text x="69.2" y="17.5">+5.0V_EXT</text>
<text x="136" y="17.5">GND</text>
<text x="143.4" y="16.3">2</text>
<text x="65.3" y="18.9">3</text>
<text x="65.3" y="21.4">5</text>
<text x="65.3" y="24">7</text>
<text x="69.2" y="20">+5.0V_EXT</text>
<text x="69.2" y="22.5">+5.0V_EXT</text>
<text x="136" y="20">GND</text>
<text x="136" y="22.5">GND</text>
<text x="143.4" y="18.9">4</text>
<text x="143.4" y="21.4">6</text>
<text x="143.4" y="24">8</text>
<text x="64.2" y="29">11</text>
<text x="65.3" y="26.5">9</text>
<text x="69.2" y="25.1">+5.0V_EXT</text>
<text x="69.2" y="27.6">+5.0V_EXT</text>
<text x="136" y="25.1">GND</text>
<text x="136" y="27.6">GND</text>
<text x="143.4" y="26.5">10</text>
<text x="143.4" y="29">12</text>
<text x="64.2" y="31.6">13</text>
<text x="64.2" y="34.1">15</text>
<text x="69.2" y="30.2">+3.7V_BAT</text>
<text x="69.2" y="32.7">+3.7V_BAT</text>
<text x="69.2" y="35.2">+3.7V_BAT</text>
<text x="132.7" y="30.2">IPSOUT</text>
<text x="132.7" y="32.7">IPSOUT</text>
<text x="132.7" y="35.2">IPSOUT</text>
<text x="143.4" y="31.6">14</text>
<text x="143.4" y="34.1">16</text>
<text x="64.2" y="36.7">17</text>
<text x="64.2" y="39.2">19</text>
<text x="64.2" y="41.7">21</text>
<text x="69.2" y="37.8">+3.7V_BAT</text>
<text x="69.2" y="40.3">+3.7V_BAT</text>
<text x="132.7" y="37.8">IPSOUT</text>
<text x="132.7" y="40.3">IPSOUT</text>
<text x="143.4" y="36.7">18</text>
<text x="143.4" y="39.2">20</text>
<text x="143.4" y="41.7">22</text>
<text x="64.2" y="44.3">23</text>
<text x="64.2" y="46.8">25</text>
<text x="69.2" y="42.9">+3.7V_BAT_STEP-UP_DCDC_EN</text>
<text x="69.2" y="45.4">+3.0V_RTC_BACKUP-BAT</text>
<text x="69.2" y="47.9">+5.0V_USB</text>
<text x="129" y="42.9">+3.3V_SOM</text>
<text x="129" y="45.4">+3.3V_SOM</text>
<text x="129.2" y="47.9">HDMI-TX2P</text>
<text x="143.4" y="44.3">24</text>
<text x="143.4" y="46.8">26</text>
<text x="64.2" y="49.4">27</text>
<text x="64.2" y="51.9">29</text>
<text x="69.2" y="50.5">+5.0V_USB</text>
<text x="69.2" y="53">CAN-CTRL</text>
<text x="129.1" y="50.5">HDMI-TX2N</text>
<text x="129.2" y="53">HDMI-TX1P</text>
<text x="143.4" y="49.4">28</text>
<text x="143.4" y="51.9">30</text>
<text x="64.2" y="54.4">31</text>
<text x="64.2" y="57">33</text>
<text x="64.2" y="59.5">35</text>
<text x="69.2" y="55.6">CAN-TXD</text>
<text x="69.2" y="58.1">CAN-RXD</text>
<text x="129.1" y="55.6">HDMI-TX1N</text>
<text x="129.2" y="58.1">HDMI-TX0P</text>
<text x="143.4" y="54.4">32</text>
<text x="143.4" y="57">34</text>
<text x="143.4" y="59.5">36</text>
<text x="64.2" y="62.1">37</text>
<text x="64.2" y="64.6">39</text>
<text x="69.2" y="60.6">SATA-PWR-EN</text>
<text x="69.2" y="63.2">SATA-TXP</text>
<text x="69.2" y="65.7">SATA-TXM</text>
<text x="128.7" y="65.7">HDMI-TXCN</text>
<text x="128.8" y="63.2">HDMI-TXCP</text>
<text x="129.1" y="60.6">HDMI-TX0N</text>
<text x="143.4" y="62.1">38</text>
<text x="143.4" y="64.6">40</text>
<text x="64.2" y="67.1">41</text>
<text x="64.2" y="69.7">43</text>
<text x="69.2" y="68.3">SATA-RXM</text>
<text x="69.2" y="70.8">SATA-RXP</text>
<text x="130" y="68.3">HDMI-CEC</text>
<text x="130.4" y="70.8">HDMI-SCL</text>
<text x="143.4" y="67.1">42</text>
<text x="143.4" y="69.7">44</text>
<text x="64.2" y="72.2">45</text>
<text x="64.2" y="74.8">47</text>
<text x="64.2" y="77.3">49</text>
<text x="69.2" y="73.3">GPIO13/BT-WAKE-AP</text>
<text x="69.2" y="75.9">GPIO12/WL-WAKE-AP</text>
<text x="130" y="75.9">HDMI-HPD</text>
<text x="130.1" y="73.3">HDMI-SDA</text>
<text x="143.4" y="72.2">46</text>
<text x="143.4" y="74.8">48</text>
<text x="143.4" y="77.3">50</text>
<text x="64.2" y="79.8">51</text>
<text x="64.2" y="82.4">53</text>
<text x="69.2" y="78.4">GPIO11/HP-DET</text>
<text x="69.2" y="81">GPIO10/MIC-DET</text>
<text x="69.2" y="83.5">GPIO9/LED2</text>
<text x="126.3" y="83.5">ETH1_MDI(0)+</text>
<text x="128.7" y="78.4">ETH1_LED1</text>
<text x="128.7" y="81">ETH1_LED2</text>
<text x="143.4" y="79.8">52</text>
<text x="143.4" y="82.4">54</text>
<text x="64.2" y="84.9">55</text>
<text x="64.2" y="87.5">57</text>
<text x="64.2" y="90">59</text>
<text x="69.2" y="86">GPIO8/LED1</text>
<text x="69.2" y="88.6">GPIO7</text>
<text x="118.7" y="88.6">ETH1_MDI(1)+/TPRX+</text>
<text x="119.8" y="86">ETH1_MDI(0)-/TPRX-</text>
<text x="143.4" y="84.9">56</text>
<text x="143.4" y="87.5">58</text>
<text x="143.4" y="90">60</text>
<text x="64.2" y="92.5">61</text>
<text x="64.2" y="95.1">63</text>
<text x="69.2" y="91.1">GPIO6</text>
<text x="69.2" y="93.6">GPIO5</text>
<text x="115" y="93.6">ETH1_MDI(2)+/PWFBOUT</text>
<text x="126.8" y="91.1">ETH1_MDI(1)-</text>
<text x="143.4" y="92.5">62</text>
<text x="143.4" y="95.1">64</text>
<text x="64.2" y="97.6">65</text>
<text x="64.2" y="100.2">67</text>
<text x="69.2" y="96.2">GPIO4</text>
<text x="69.2" y="98.7">GPIO3</text>
<text x="69.2" y="101.3">GPIO2</text>
<text x="119" y="98.7">ETH1_MDI(3)+/TPTX+</text>
<text x="120" y="96.2">ETH1_MDI(2)-/TPTX-</text>
<text x="126.8" y="101.3">ETH1_MDI(3)-</text>
<text x="143.4" y="97.6">66</text>
<text x="143.4" y="100.2">68</text>
<text x="64.2" y="102.7">69</text>
<text x="64.2" y="105.2">71</text>
<text x="69.2" y="103.8">GPIO1</text>
<text x="69.2" y="106.3">GPIO0</text>
<text x="128.7" y="103.8">ETH2_LED1</text>
<text x="128.7" y="106.3">ETH2_LED2</text>
<text x="143.4" y="102.7">70</text>
<text x="143.4" y="105.2">72</text>
<text x="64.2" y="110.3">73</text>
<text x="64.2" y="112.8">75</text>
<text x="69.2" y="111.4">PWM</text>
<text x="69.2" y="114">DAC</text>
<text x="119.8" y="114">ETH2_MDI(0)-/TPRX-</text>
<text x="126.3" y="111.4">ETH2_MDI(0)+</text>
<text x="143.4" y="110.3">74</text>
<text x="143.4" y="112.8">76</text>
<text x="64.2" y="115.4">77</text>
<text x="64.2" y="117.9">79</text>
<text x="69.2" y="116.5">ADC</text>
<text x="69.2" y="119">KEY-ADC</text>
<text x="118.7" y="116.5">ETH2_MDI(1)+/TPRX+</text>
<text x="126.8" y="119">ETH2_MDI(1)-</text>
<text x="143.4" y="115.4">78</text>
<text x="143.4" y="117.9">80</text>
<text x="64.2" y="120.5">81</text>
<text x="64.2" y="123">83</text>
<text x="64.2" y="125.5">85</text>
<text x="69.2" y="121.6">KEY-UBOOT</text>
<text x="69.2" y="124.1">KEY-RECOVERY</text>
<text x="115" y="121.6">ETH2_MDI(2)+/PWFBOUT</text>
<text x="120" y="124.1">ETH2_MDI(2)-/TPTX-</text>
<text x="143.4" y="120.5">82</text>
<text x="143.4" y="123">84</text>
<text x="143.4" y="125.5">86</text>
<text x="64.2" y="128.1">87</text>
<text x="64.2" y="130.6">89</text>
<text x="69.2" y="126.7">KEY-PWRON</text>
<text x="69.2" y="129.2">KEY-RESET</text>
<text x="69.2" y="131.7">PCIE_RESET</text>
<text x="119" y="126.7">ETH2_MDI(3)+/TPTX+</text>
<text x="126.8" y="129.2">ETH2_MDI(3)-</text>
<text x="133.9" y="131.7">VGA-R</text>
<text x="143.4" y="128.1">88</text>
<text x="143.4" y="130.6">90</text>
<text x="64.2" y="133.2">91</text>
<text x="64.2" y="135.7">93</text>
<text x="69.2" y="134.3">PCIE_WAKE#</text>
<text x="69.2" y="136.8">PCIE_PRSNT#</text>
<text x="133.8" y="134.3">VGA-G</text>
<text x="134.1" y="136.8">VGA-B</text>
<text x="143.4" y="133.2">92</text>
<text x="143.4" y="135.7">94</text>
<text x="64.2" y="138.2">95</text>
<text x="64.2" y="140.8">97</text>
<text x="64.2" y="143.3">99</text>
<text x="69.2" y="139.4">PCIE_PWREN</text>
<text x="69.2" y="141.9">PCIE_RX3-</text>
<text x="128" y="139.4">VGA-HSYNC</text>
<text x="128.1" y="141.9">VGA-VSYNC</text>
<text x="143.4" y="138.2">96</text>
<text x="143.4" y="140.8">98</text>
<text x="143.4" y="143.3">100</text>
<text x="63" y="145.9">101</text>
<text x="63" y="148.4">103</text>
<text x="69.2" y="144.4">PCIE_RX3+</text>
<text x="69.2" y="147">PCIE_RX2-</text>
<text x="69.2" y="149.5">PCIE_RX2+</text>
<text x="122.2" y="149.5">WIFI(BT)_SDIO-D2</text>
<text x="123.8" y="147">DBG_UART-RXD</text>
<text x="124.1" y="144.4">DBG_UART-TXD</text>
<text x="143.4" y="145.9">102</text>
<text x="143.4" y="148.4">104</text>
<text x="63" y="150.9">105</text>
<text x="63" y="153.5">107</text>
<text x="69.2" y="152.1">PCIE_RX1-</text>
<text x="69.2" y="154.6">PCIE_RX1+</text>
<text x="120" y="154.6">WIFI(BT)_SDIO-CMD</text>
<text x="122.2" y="152.1">WIFI(BT)_SDIO-D3</text>
<text x="143.4" y="150.9">106</text>
<text x="143.4" y="153.5">108</text>
<text x="63" y="156">109</text>
<text x="63" y="158.6">111</text>
<text x="63" y="161.1">113</text>
<text x="69.2" y="157.1">PCIE_RX0-</text>
<text x="69.2" y="159.7">PCIE_RX0+</text>
<text x="120.7" y="157.1">WIFI(BT)_SDIO-CLK</text>
<text x="122.2" y="159.7">WIFI(BT)_SDIO-D0</text>
<text x="143.4" y="156">110</text>
<text x="143.4" y="158.6">112</text>
<text x="143.4" y="161.1">114</text>
<text x="63" y="163.6">115</text>
<text x="63" y="166.2">117</text>
<text x="69.2" y="162.2">PCIE_TX3-</text>
<text x="69.2" y="164.8">PCIE_TX3+</text>
<text x="69.2" y="167.3">PCIE_TX2-</text>
<text x="106.1" y="164.8">WIFI(BT)_I2S_MCLK/WL-WAKE-AP</text>
<text x="110.2" y="167.3">WIFI(BT)_I2S_BCLK/PCM_CLK</text>
<text x="122.2" y="162.2">WIFI(BT)_SDIO-D1</text>
<text x="143.4" y="163.6">116</text>
<text x="143.4" y="166.2">118</text>
<text x="63" y="168.7">119</text>
<text x="63" y="171.3">121</text>
<text x="63" y="173.8">123</text>
<text x="69.2" y="169.8">PCIE_TX2+</text>
<text x="69.2" y="172.4">PCIE_TX1-</text>
<text x="108.3" y="169.8">WIFI(BT)_I2S_LRCK/PCM_SYNC</text>
<text x="109.5" y="172.4">WIFI(BT)_I2S_DO0/PCM_DOUT</text>
<text x="143.4" y="168.7">120</text>
<text x="143.4" y="171.3">122</text>
<text x="143.4" y="173.8">124</text>
<text x="63" y="176.3">125</text>
<text x="63" y="178.9">127</text>
<text x="69.2" y="174.9">PCIE_TX1+</text>
<text x="69.2" y="177.5">PCIE_TX0-</text>
<text x="69.2" y="180">PCIE_TX0+</text>
<text x="108.2" y="174.9">WIFI(BT)_I2S_DO1/AP-WAKE-BT</text>
<text x="108.2" y="177.5">WIFI(BT)_I2S_DO2/BT-WAKE-AP</text>
<text x="112.8" y="180">WIFI(BT)_I2S_DO3/BT_DIS#</text>
<text x="143.4" y="176.3">126</text>
<text x="143.4" y="178.9">128</text>
<text x="63" y="181.4">129</text>
<text x="63" y="184">131</text>
<text x="69.2" y="182.5">PCIE_CLK_REF-</text>
<text x="69.2" y="185.1">PCIE_CLK_REF+</text>
<text x="114.1" y="182.5">WIFI(BT)_I2S_DI/PCM_DIN</text>
<text x="120" y="185.1">WIFI(BT)_UART-TXD</text>
<text x="143.4" y="181.4">130</text>
<text x="143.4" y="184">132</text>
<text x="63" y="186.5">133</text>
<text x="63" y="189">135</text>
<text x="63" y="191.6">137</text>
<text x="69.2" y="187.6">UEXT2_#CS</text>
<text x="69.2" y="190.2">UEXT2_CLK</text>
<text x="119.8" y="187.6">WIFI(BT)_UART-RXD</text>
<text x="120" y="190.2">WIFI(BT)_UART-RTS</text>
<text x="143.4" y="186.5">134</text>
<text x="143.4" y="189">136</text>
<text x="143.4" y="191.6">138</text>
<text x="63" y="194.1">139</text>
<text x="63" y="196.7">141</text>
<text x="69.2" y="192.7">UEXT2_MOSI</text>
<text x="69.2" y="195.2">UEXT2_MISO</text>
<text x="69.2" y="197.8">UEXT2_SDA/PCIE-SMDAT</text>
<text x="110.3" y="192.7">WIFI(BT)_UART-CTS/WL_DIS#</text>
<text x="134.4" y="197.8">IR_RX</text>
<text x="134.7" y="195.2">IR_TX</text>
<text x="143.4" y="194.1">140</text>
<text x="143.4" y="196.7">142</text>
<text x="63" y="199.2">143</text>
<text x="63" y="201.7">145</text>
<text x="69.2" y="200.3">UEXT2_SCL/PCIE-SMCLK</text>
<text x="69.2" y="202.9">UEXT2_RXD</text>
<text x="126.6" y="200.3">CAM-PWR-EN</text>
<text x="131.1" y="202.9">CAM-STY</text>
<text x="143.4" y="199.2">144</text>
<text x="143.4" y="201.7">146</text>
<text x="63" y="204.3">147</text>
<text x="63" y="206.8">149</text>
<text x="63" y="209.4">151</text>
<text x="69.2" y="205.4">UEXT2_TXD</text>
<text x="69.2" y="207.9">UEXT1_#CS</text>
<text x="131" y="205.4">CAM-RST</text>
<text x="132" y="207.9">CAM_D0</text>
<text x="143.4" y="204.3">148</text>
<text x="143.4" y="206.8">150</text>
<text x="143.4" y="209.4">152</text>
<text x="63" y="211.9">153</text>
<text x="63" y="214.4">155</text>
<text x="69.2" y="210.5">UEXT1_CLK</text>
<text x="69.2" y="213">UEXT1_MOSI</text>
<text x="69.2" y="215.6">UEXT1_MISO</text>
<text x="132" y="210.5">CAM_D1</text>
<text x="132" y="213">CAM_D2</text>
<text x="132" y="215.6">CAM_D3</text>
<text x="143.4" y="211.9">154</text>
<text x="143.4" y="214.4">156</text>
<text x="63" y="217">157</text>
<text x="63" y="219.5">159</text>
<text x="69.2" y="218.1">UEXT1_SDA/CAM-SDA</text>
<text x="69.2" y="220.6">UEXT1_SCL/CAM-SCL</text>
<text x="132" y="218.1">CAM_D4</text>
<text x="132" y="220.6">CAM_D5</text>
<text x="143.4" y="217">158</text>
<text x="143.4" y="219.5">160</text>
<text x="63" y="222.1">161</text>
<text x="63" y="224.6">163</text>
<text x="63" y="227.1">165</text>
<text x="69.2" y="223.2">UEXT1_RXD</text>
<text x="69.2" y="225.7">UEXT1_TXD</text>
<text x="132" y="223.2">CAM_D6</text>
<text x="132" y="225.7">CAM_D7</text>
<text x="143.4" y="222.1">162</text>
<text x="143.4" y="224.6">164</text>
<text x="143.4" y="227.1">166</text>
<text x="63" y="229.7">167</text>
<text x="63" y="232.2">169</text>
<text x="69.2" y="228.2">HPCOM/LINEOUTCOM</text>
<text x="69.2" y="230.8">HPOUTL/LINEOUTL</text>
<text x="69.2" y="233.3">HPOUTR/LINEOUTR</text>
<text x="127.8" y="233.3">CAM-HSYNC</text>
<text x="129.3" y="230.8">CAM-MCLK</text>
<text x="129.7" y="228.2">CAM-PCLK</text>
<text x="143.4" y="229.7">168</text>
<text x="143.4" y="232.2">170</text>
<text x="63" y="234.8">171</text>
<text x="63" y="237.3">173</text>
<text x="63" y="239.8">175</text>
<text x="69.2" y="235.9">MICINL/LINEINL</text>
<text x="69.2" y="238.4">MICINR/LINEINR</text>
<text x="124.8" y="238.4">CARD_SDIO-D2</text>
<text x="127.9" y="235.9">CAM-VSYNC</text>
<text x="143.4" y="234.8">172</text>
<text x="143.4" y="237.3">174</text>
<text x="143.4" y="239.8">176</text>
<text x="63" y="242.4">177</text>
<text x="63" y="244.9">179</text>
<text x="69.2" y="240.9">SPDIF-DO</text>
<text x="69.2" y="243.5">SPDIF-DI</text>
<text x="122.7" y="243.5">CARD_SDIO-CMD</text>
<text x="124.8" y="240.9">CARD_SDIO-D3</text>
<text x="143.4" y="242.4">178</text>
<text x="143.4" y="244.9">180</text>
<text x="63" y="247.4">181</text>
<text x="63" y="250">183</text>
<text x="69.2" y="246">HSIC-DAT</text>
<text x="69.2" y="248.6">HSIC-STR</text>
<text x="69.2" y="251.1">USB2.0_OTG-VBUSDET</text>
<text x="123.4" y="246">CARD_SDIO-CLK</text>
<text x="124.8" y="248.6">CARD_SDIO-D0</text>
<text x="124.8" y="251.1">CARD_SDIO-D1</text>
<text x="143.4" y="247.4">182</text>
<text x="143.4" y="250">184</text>
<text x="63" y="252.5">185</text>
<text x="63" y="255.1">187</text>
<text x="63" y="257.6">189</text>
<text x="69.2" y="253.6">USB2.0_OTG-DM</text>
<text x="69.2" y="256.2">USB2.0_OTG-DP</text>
<text x="121.3" y="256.2">USB3.0_AB-SSRXP</text>
<text x="128.5" y="253.6">CARD-DET#</text>
<text x="143.4" y="252.5">186</text>
<text x="143.4" y="255.1">188</text>
<text x="143.4" y="257.6">190</text>
<text x="63" y="260.1">191</text>
<text x="63" y="262.7">193</text>
<text x="69.2" y="258.7">USB2.0_OTG-IDDET</text>
<text x="69.2" y="261.3">USB2.0_OTG-DRV</text>
<text x="69.2" y="263.8">USB2.0_HOST1-DM</text>
<text x="121.2" y="258.7">USB3.0_AB-SSRXN</text>
<text x="121.5" y="263.8">USB3.0_AB-SSTXN</text>
<text x="121.6" y="261.3">USB3.0_AB-SSTXP</text>
<text x="143.4" y="260.1">192</text>
<text x="143.4" y="262.7">194</text>
<text x="63" y="265.2">195</text>
<text x="63" y="267.8">197</text>
<text x="69.2" y="266.3">USB2.0_HOST1-DP</text>
<text x="69.2" y="268.9">USB2.0_HOST1-DRV</text>
<text x="122.2" y="266.3">USB3.0_AB-IDDET</text>
<text x="125.6" y="268.9">USB3.0_AB-DP</text>
<text x="143.4" y="265.2">196</text>
<text x="143.4" y="267.8">198</text>
<text x="63" y="270.3">199</text>
<text x="63" y="272.8">201</text>
<text x="63" y="275.4">203</text>
<text x="69.2" y="271.4">USB2.0_HOST2-DM</text>
<text x="69.2" y="274">USB2.0_HOST2-DP</text>
<text x="118.5" y="274">USB3.0_AB-VBUSDET</text>
<text x="125.3" y="271.4">USB3.0_AB-DM</text>
<text x="143.4" y="270.3">200</text>
<text x="143.4" y="272.8">202</text>
<text x="143.4" y="275.4">204</text>
<text x="69.2" y="276.5">USB2.0_HOST2-DRV</text>
<text x="124.1" y="276.5">USB3.0_AB-DRV</text>
<text x="99.5" y="283.1" transform="rotate(-90 99.5 283.1)">MH1</text>
<text x="102.1" y="283.1" transform="rotate(-90 102.1 283.1)">MH2</text>
<text x="107.1" y="283" transform="rotate(-90 107.1 283)">MP1</text>
<text x="109.7" y="283" transform="rotate(-90 109.7 283)">MP2</text>
</g>
</svg>
